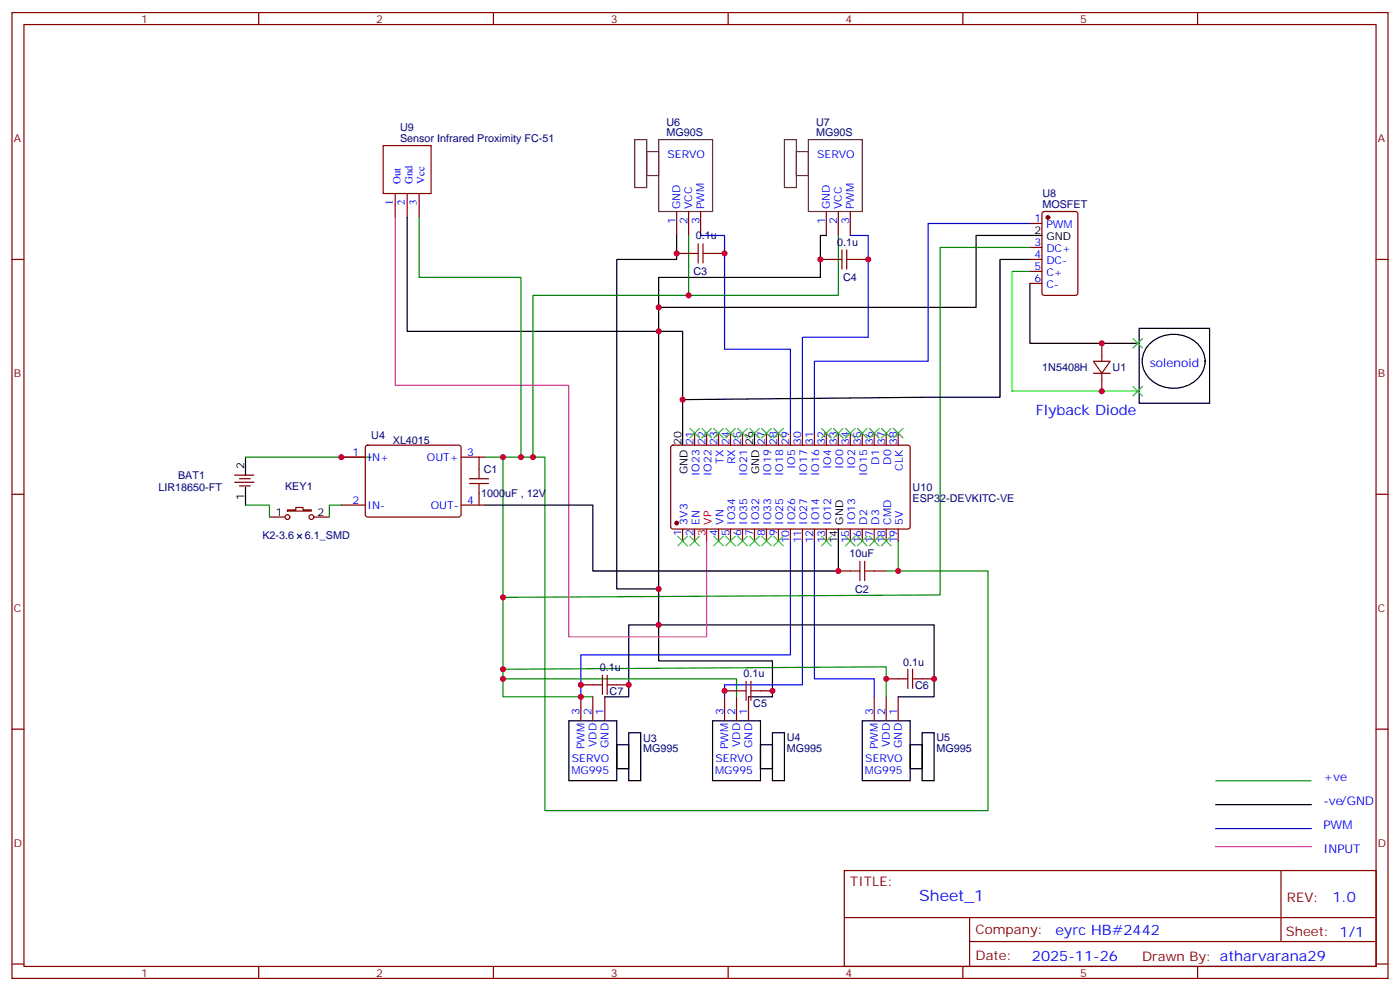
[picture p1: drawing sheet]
<svg xmlns="http://www.w3.org/2000/svg" width="412mm" height="292mm" viewBox="0 0 412 292" stroke-linecap="round" stroke-linejoin="round" font-family="sans-serif">
<g fill="none" stroke="#870000" stroke-width=".35">
<path d="M3.5 3.7h405.4v284.3h-405.4zM7.1 7.2h398.2v277.3h-398.2zM76.2 3.7v3.5M145.3 3.7v3.5M214.5 3.7v3.5M283.6 3.7v3.5M352.8 3.7v3.5M116.4 57v7M119.9 57v7M123.5 57v7M3.5 76.4h3.6M199.3 62.3v7"/>
<path d="M199.3 74.6h3.5M202.8 62.3v7M206.4 62.3v7M209.9 74.6h3.5M241.7 76.4h3.5M243.4 62.3v7M246.9 62.3v7M250.5 62.3v7M252.2 76.4h3.6M303.4 76.4h3.5M303.4 65.8h3.5M303.4 72.8h3.5"/>
<path d="M303.4 79.9h3.5M307.2 62.5l.4-.2h9.2l.6 .4 .1 23.6-.5 .6-9.4 .1-.6-.5-.1-23.5zM405.3 76.4h3.6M303.4 83.4h3.5M322.1 106.4h4.9l-2.4 3.5zM322.1 109.9h4.9M324.6 101.1v5.3M324.6 109.9v5.3M69.1 139.9h5.7M100.5 134.6h7.1M107.8 131.3l.5-.2h26.8l.5 .2 .2 .5v20l-.7 .4h-27.1l-.4-.7v-19.7zM135.8 134.6h7.1"/>
<path d="M141.1 134.6v3.5M197.8 131.3l.5-.2h69.4l.4 .7-.1 23.5-.6 .5-69.4-.1-.4-.7v-23.2zM204.6 127.5v3.6M208.1 127.5v3.6M211.7 127.5v3.6M215.2 127.5v3.6M218.7 127.5v3.6M225.8 127.5v3.6M229.3 127.5v3.6M232.8 127.5v3.6M236.4 127.5v3.6M239.9 127.5v3.6"/>
<path d="M243.4 127.5v3.6M246.9 127.5v3.6M250.5 127.5v3.6M254 127.5v3.6M257.5 127.5v3.6M261.1 127.5v3.6M264.6 127.5v3.6M3.5 145.5h3.6M69.1 142h5.7M70.6 143.1h3.1M70.6 140.9h3.1M79.4 152.2h4.6"/>
<path d="M84.7 150.1h2.4v-.7h2.2v.7h2.4v.4h-7zM92.4 152.2h4.6M100.5 148.7h7.1M135.8 148.7h7.1M141.1 145.2v3.5M201.1 155.8v3.5M204.6 155.8v3.5M211.7 155.8v3.5M215.2 155.8v3.5M218.7 155.8v3.5M222.2 155.8v3.5M225.8 155.8v3.5"/>
<path d="M229.3 155.8v3.5M232.8 155.8v3.5M236.4 155.8v3.5M239.9 155.8v3.5M243.4 155.8v3.5M250.5 155.8v3.5M254 155.8v3.5M257.5 155.8v3.5M261.1 155.8v3.5M264.6 155.8v3.5M405.3 145.5h3.6M246.9 168.1h3.6"/>
<path d="M257.5 168.1h3.6M261.1 199.8h3.5M271.6 199.8h3.6M3.5 214.7h3.6M171.1 205.1v7.1M171.1 201.6h3.5M174.6 205.1v7.1M178.2 205.1v7.1M181.7 201.6h3.5M213.4 205.1v7.1M213.4 203.4h3.6M217 205.1v7.1"/>
<path d="M220.5 205.1v7.1M224 203.4h3.5M257.5 205.1v7.1M261.1 205.1v7.1M264.6 205.1v7.1M405.3 214.7h3.6M248.7 256.3h156.6v28.2h-156.6zM377.3 256.3v20.9M248.7 270.1h156.5M285.6 277.2h119.6M285.6 270.1v14.2M3.5 283.8h3.6"/>
<path d="M76.2 284.5v3.5M145.3 284.5v3.5M214.5 284.5v3.5M283.6 284.5v3.5M352.8 284.5v3.5M405.3 283.8h3.6"/>
<circle cx="84.7" cy="152.2" r=".71"/>
<circle cx="91.7" cy="152.2" r=".71"/>
</g>
<g fill="none" stroke="#000" stroke-width=".35">
<path d="M119.9 64v33.5h81.2v33.6M199.3 69.3v7.1h-17.6v97h12.3M243.4 69.3h-1.7v12.4h-47.7v8.8M303.4 76.4h-8.8v40.5h-21.2l-72.3 .8M306.9 69.3h-19.4v21.2h-93.5v104.1h33.5v10.5h-7M303.4 83.4v17.7h31.7M335.6 96.7h20.7v22h-20.7zM338.4 101.5a10 10 0 0 1 15.9 1.8 7.6 7.6 0 0 1-5 10.4 9.7 9.7 0 0 1-12.5-5.2 7 7 0 0 1 1.6-7zM72.3 134.6v5.3M222.2 127.5v3.6M72.3 143.4v5.3M142.9 148.7h31.7v19.4h72.3v-12.3"/>
<path d="M167.6 212.2h14.1v17.6h-14.1zM178.2 205.1h7v-21.1h90v21.1h-10.6M181.7 219.3h3.5v7h-3.5zM185.2 215.7h3.5v14.1h-3.5zM209.9 212.2h14.1v17.6h-14.1zM224 219.3h3.5v7h-3.5zM227.5 215.7h3.6v14.1h-3.6zM254 212.2h14.1v17.6h-14.1zM268.1 219.3h3.5v7h-3.5zM271.6 215.7h3.6v14.1h-3.6zM358.1 236.9h28.2"/>
</g>
<path d="M187 41.1h3.5v14.1h-3.5zM190.5 44.6h3.5v7.1h-3.5zM194 41.1h15.9v21.2h-15.9zM231.1 41.1h3.5v14.1h-3.5zM234.6 44.6h3.5v7.1h-3.5zM238.1 41.1h15.9v21.2h-15.9z" fill="none" stroke="#633" stroke-width=".35"/>
<g fill="#870000" stroke="#870000" stroke-width=".35">
<circle cx="308.7" cy="64" r=".53"/>
<circle cx="199.3" cy="154" r=".53"/>
</g>
<g fill="none" stroke="#a10000" stroke-width=".35">
<path d="M112.9 42.9h14.1v14.1h-14.1zM202.8 74.6h2.9M205.7 71.8v5.6M207.1 74.6h2.8M207.1 71.8v5.6M245.2 76.4h2.8M248 73.6v5.6M249.4 76.4h2.8M249.4 73.6v5.6M141.1 138.1v2.8M138.3 142.3h5.6M138.3 140.9h5.6"/>
<path d="M141.1 142.3v2.9M250.5 168.1h2.8M253.3 165.3v5.6M254.7 168.1h2.8M254.7 165.3v5.6M177.4 198.8v5.6M178.9 198.8v5.6M264.6 199.8h2.8M267.4 197v5.7M268.8 199.8h2.8M268.8 197v5.7M174.6 201.6h2.8"/>
<path d="M178.9 201.6h2.8M217 203.4h2.8M219.8 200.6v5.6M221.2 203.4h2.8M221.2 200.6v5.6"/>
</g>
<path d="M206.4 69.3h7v33.5h19.4v24.7M250.5 69.3h5.3v30h-19.4v28.2M303.4 65.8h-30v40.6h-33.5v21.1M232.8 159.3v33.5h-61.7v12.3M236.4 159.3v42.3h-23v3.5M239.9 159.3v40.5h17.6v5.3M358.1 243.9h28.2" fill="none" stroke="#00f" stroke-width=".35"/>
<path d="M123.5 64v17.7h30v52.9M202.8 69.3v17.7M246.9 69.3v17.7h-89.9v47.6M303.4 72.8h-26.5v102.4l-128.7 .7M72.3 134.6h37.1M142.9 134.6h17.6v104.1h130.5v-70.6h-26.4v-8.8M148.2 134.6v70.5h26.4M72.3 148.7h7.1v3.5M100.5 148.7h-3.5v3.5M261.1 168.1h3.5M148.2 197l112.9-.7v8.8M148.2 199.8h68.8v5.3" fill="none" stroke="#008700" stroke-width=".35"/>
<path d="M303.4 79.9h-5.3v35.3h37M358.1 229.8h28.2" fill="none" stroke="#0f0" stroke-width=".35"/>
<path d="M116.4 64v49.4h51.2v74.1h40.5v-28.2M358.1 249.2h28.2" fill="none" stroke="#f0f" stroke-width=".35"/>
<g fill="none" stroke="#3c3" stroke-width=".35">
<path d="M333.7 99.7l2.8 2.8M336.5 99.7l-2.8 2.8M333.7 113.8l2.8 2.8M336.5 113.8l-2.8 2.8M203.2 126.1l2.8 2.8M206 126.1l-2.8 2.8M206.7 126.1l2.8 2.8M209.5 126.1l-2.8 2.8M210.3 126.1l2.8 2.8M213.1 126.1l-2.8 2.8M213.8 126.1l2.8 2.8M216.6 126.1l-2.8 2.8"/>
<path d="M217.3 126.1l2.8 2.8M220.1 126.1l-2.8 2.8M220.8 126.1l2.9 2.8M223.7 126.1l-2.9 2.8M224.4 126.1l2.8 2.8M227.2 126.1l-2.8 2.8M227.9 126.1l2.8 2.8M230.7 126.1l-2.8 2.8M242 126.1l2.8 2.8M244.8 126.1l-2.8 2.8M245.5 126.1l2.9 2.8M248.4 126.1l-2.9 2.8"/>
<path d="M249.1 126.1l2.8 2.8M251.9 126.1l-2.8 2.8M252.6 126.1l2.8 2.8M255.4 126.1l-2.8 2.8M256.1 126.1l2.8 2.8M258.9 126.1l-2.8 2.8M259.6 126.1l2.9 2.8M262.5 126.1l-2.9 2.8M263.2 126.1l2.8 2.8M266 126.1l-2.8 2.8M199.7 157.9l2.8 2.8M202.5 157.9l-2.8 2.8"/>
<path d="M203.2 157.9l2.8 2.8M206 157.9l-2.8 2.8M210.3 157.9l2.8 2.8M213.1 157.9l-2.8 2.8M213.8 157.9l2.8 2.8M216.6 157.9l-2.8 2.8M217.3 157.9l2.8 2.8M220.1 157.9l-2.8 2.8M220.8 157.9l2.9 2.8M223.7 157.9l-2.9 2.8M224.4 157.9l2.8 2.8M227.2 157.9l-2.8 2.8"/>
<path d="M227.9 157.9l2.8 2.8M230.7 157.9l-2.8 2.8M242 157.9l2.8 2.8M244.8 157.9l-2.8 2.8M249.1 157.9l2.8 2.8M251.9 157.9l-2.8 2.8M252.6 157.9l2.8 2.8M255.4 157.9l-2.8 2.8M256.1 157.9l2.8 2.8M258.9 157.9l-2.8 2.8M259.6 157.9l2.9 2.8M262.5 157.9l-2.9 2.8"/>
</g>
<path d="M208.1 155.8v3.5" fill="none" stroke="#f00" stroke-width=".35"/>
<g fill="#c00">
<circle cx="194" cy="184" r=".88"/>
<circle cx="194" cy="173.4" r=".88"/>
<circle cx="194" cy="90.5" r=".88"/>
<circle cx="171.1" cy="205.1" r=".88"/>
<circle cx="148.2" cy="197" r=".88"/>
<circle cx="202.8" cy="87" r=".88"/>
<circle cx="148.2" cy="175.9" r=".88"/>
<circle cx="194" cy="97.5" r=".88"/>
<circle cx="201.1" cy="117.7" r=".88"/>
<circle cx="153.5" cy="134.6" r=".88"/>
<circle cx="157" cy="134.6" r=".88"/>
<circle cx="148.2" cy="134.6" r=".88"/>
<circle cx="100.5" cy="134.6" r=".88"/>
<circle cx="246.9" cy="168.1" r=".88"/>
<circle cx="264.6" cy="168.1" r=".88"/>
<circle cx="324.6" cy="101.1" r=".88"/>
<circle cx="324.6" cy="115.2" r=".88"/>
<circle cx="199.3" cy="74.6" r=".88"/>
<circle cx="213.4" cy="74.6" r=".88"/>
<circle cx="255.8" cy="76.4" r=".88"/>
<circle cx="241.7" cy="76.4" r=".88"/>
<circle cx="213.4" cy="203.4" r=".88"/>
<circle cx="227.5" cy="203.4" r=".88"/>
<circle cx="148.2" cy="199.8" r=".88"/>
<circle cx="261.1" cy="199.8" r=".88"/>
<circle cx="275.2" cy="199.8" r=".88"/>
<circle cx="171.1" cy="201.6" r=".88"/>
<circle cx="185.2" cy="201.6" r=".88"/>
</g>
<text font-size="4.6" fill="#00f" x="270.8" y="265.3">Sheet_1</text>
<g font-size="4.2" fill="#00f">
<text x="305.2" y="122.2">Flyback Diode</text>
<text x="392.5" y="265.6">1.0</text>
<text x="310.9" y="275.1">eyrc HB#2442</text>
<text x="304" y="282.9">2025-11-26</text>
</g>
<g font-size="3.9" fill="#800">
<text x="250.5" y="260.9">TITLE:</text>
<text x="379.1" y="265.6">REV:</text>
<text x="287.4" y="275.1">Company:</text>
<text x="378.7" y="275.7">Sheet: 1/1</text>
<text x="287.4" y="282.8">Date:</text>
<text x="336.4" y="282.8">Draw</text>
<text x="346.6" y="282.8">n By: atharvarana29</text>
</g>
<g font-size="3.5" fill="#00f">
<text x="338.7" y="108.1">solenoid</text>
<text x="389.8" y="229.8">+ve</text>
<text x="389.8" y="236.9">-ve/GND</text>
<text x="389.8" y="243.9">PWM</text>
<text x="389.8" y="251">INPUT</text>
</g>
<g font-size="3.2" fill="#800">
<text x="41.6" y="6.7">1</text>
<text x="110.8" y="6.7">2</text>
<text x="179.9" y="6.7">3</text>
<text x="249.1" y="6.7">4</text>
<text x="318.2" y="6.7">5</text>
<text x="4.1" y="41.8">A</text>
<text x="405.9" y="41.8">A</text>
<text x="4.1" y="110.9">B</text>
<text x="405.9" y="110.9">B</text>
<text x="4.1" y="180.1">C</text>
<text x="405.9" y="180.1">C</text>
<text x="4.1" y="249.2">D</text>
<text x="405.9" y="249.2">D</text>
<text x="41.6" y="287.5">1</text>
<text x="110.8" y="287.5">2</text>
<text x="179.9" y="287.5">3</text>
<text x="249.1" y="287.5">4</text>
<text x="318.2" y="287.5">5</text>
</g>
<g font-size="3.2" fill="#000080">
<text x="117.8" y="41.8">Sensor Infrared Proximity FC-51</text>
<text x="117.8" y="38.6">U9</text>
<text x="196.3" y="40">MG90S</text>
<text x="196.3" y="37.1">U6</text>
<text x="240.4" y="40">MG90S</text>
<text x="240.4" y="37.1">U7</text>
<text x="307.1" y="58">U8</text>
<text x="307.1" y="61.1">MOSFET</text>
<text x="204.9" y="70.4">0.1u</text>
<text x="246.6" y="72.5">0.1u</text>
<text x="204.3" y="81">C3</text>
<text x="248.4" y="82.8">C4</text>
<text x="307" y="109.3">1N5408H</text>
<text x="327.7" y="109.3">U1</text>
<text x="109.4" y="129.3">U4</text>
<text x="115.7" y="130.7">XL4015</text>
<text x="52.5" y="141">BAT1</text>
<text x="142.5" y="139.3">C1</text>
<text x="46.7" y="144.6">LIR18650-FT</text>
<text x="84" y="144.3">KEY1</text>
<text x="141.8" y="146.3">1000uF , 12V</text>
<text x="268.8" y="147.8">ESP32-DEVKITC-VE</text>
<text x="268.8" y="144.5">U10</text>
<text x="77.3" y="158.7">K2-3.6</text>
<text x="89.8" y="158.7">6.1_SMD</text>
<text x="250.2" y="163.9">10uF</text>
<text x="251.9" y="174.5">C2</text>
<text x="176.7" y="197.4">0.1u</text>
<text x="266" y="196">0.1u</text>
<text x="219" y="199.2">0.1u</text>
<text x="269.5" y="202.8">C6</text>
<text x="179.6" y="204.5">C7</text>
<text x="221.9" y="208">C5</text>
<text x="189.4" y="221.3">MG995</text>
<text x="189.4" y="218.3">U3</text>
<text x="231.8" y="221.5">MG995</text>
<text x="231.8" y="218.3">U4</text>
<text x="275.9" y="221.5">MG995</text>
<text x="275.9" y="218.3">U5</text>
</g>
<g font-size="3.2" fill="#00f">
<text x="196.6" y="46.5">SERVO</text>
<text x="240.7" y="46.5">SERVO</text>
<text x="118" y="54.2" transform="rotate(-90 118 54.2)">Out</text>
<text x="121.5" y="54.2" transform="rotate(-90 121.5 54.2)">Gnd</text>
<text x="125.1" y="54.2" transform="rotate(-90 125.1 54.2)">Vcc</text>
<text x="115.7" y="60.3" transform="rotate(-90 115.7 60.3)">1</text>
<text x="119.2" y="60.3" transform="rotate(-90 119.2 60.3)">2</text>
<text x="122.8" y="60.3" transform="rotate(-90 122.8 60.3)">3</text>
<text x="200.4" y="61.6" transform="rotate(-90 200.4 61.6)">GND</text>
<text x="203.9" y="61.6" transform="rotate(-90 203.9 61.6)">VCC</text>
<text x="207.4" y="61.6" transform="rotate(-90 207.4 61.6)">PWM</text>
<text x="244.5" y="61.6" transform="rotate(-90 244.5 61.6)">GND</text>
<text x="248" y="61.6" transform="rotate(-90 248 61.6)">VCC</text>
<text x="251.5" y="61.6" transform="rotate(-90 251.5 61.6)">PWM</text>
<text x="304.7" y="65.4">1</text>
<text x="199" y="66" transform="rotate(-90 199 66)">1</text>
<text x="202.5" y="66" transform="rotate(-90 202.5 66)">2</text>
<text x="206" y="66" transform="rotate(-90 206 66)">3</text>
<text x="243.1" y="66" transform="rotate(-90 243.1 66)">1</text>
<text x="246.6" y="66" transform="rotate(-90 246.6 66)">2</text>
<text x="250.1" y="66" transform="rotate(-90 250.1 66)">3</text>
<text x="308.2" y="67.2">PWM</text>
<text x="304.7" y="72.5">3</text>
<text x="304.7" y="76">4</text>
<text x="308.2" y="74.3">DC+</text>
<text x="308.2" y="77.8">DC-</text>
<text x="304.7" y="79.6">5</text>
<text x="304.7" y="83.1">6</text>
<text x="308.2" y="81.3">C+</text>
<text x="308.2" y="84.8">C-</text>
<text x="204.3" y="130.9" transform="rotate(-90 204.3 130.9)">21</text>
<text x="207.8" y="130.9" transform="rotate(-90 207.8 130.9)">22</text>
<text x="211.3" y="130.9" transform="rotate(-90 211.3 130.9)">23</text>
<text x="214.8" y="130.9" transform="rotate(-90 214.8 130.9)">24</text>
<text x="218.4" y="130.9" transform="rotate(-90 218.4 130.9)">25</text>
<text x="225.4" y="130.9" transform="rotate(-90 225.4 130.9)">27</text>
<text x="229" y="130.9" transform="rotate(-90 229 130.9)">28</text>
<text x="232.5" y="130.9" transform="rotate(-90 232.5 130.9)">29</text>
<text x="236" y="130.9" transform="rotate(-90 236 130.9)">30</text>
<text x="239.5" y="130.9" transform="rotate(-90 239.5 130.9)">31</text>
<text x="243.1" y="130.9" transform="rotate(-90 243.1 130.9)">32</text>
<text x="246.6" y="130.9" transform="rotate(-90 246.6 130.9)">33</text>
<text x="250.1" y="130.9" transform="rotate(-90 250.1 130.9)">34</text>
<text x="253.6" y="130.9" transform="rotate(-90 253.6 130.9)">35</text>
<text x="257.2" y="130.9" transform="rotate(-90 257.2 130.9)">36</text>
<text x="260.7" y="130.9" transform="rotate(-90 260.7 130.9)">37</text>
<text x="264.2" y="130.9" transform="rotate(-90 264.2 130.9)">38</text>
<text x="103.8" y="134.2">1</text>
<text x="108.3" y="135.6">IN+</text>
<text x="125.7" y="135.6">OUT+</text>
<text x="137.6" y="134.2">3</text>
<text x="213.1" y="136.5" transform="rotate(-90 213.1 136.5)">TX</text>
<text x="216.6" y="136.7" transform="rotate(-90 216.6 136.7)">RX</text>
<text x="258.9" y="136.8" transform="rotate(-90 258.9 136.8)">D1</text>
<text x="262.5" y="136.8" transform="rotate(-90 262.5 136.8)">D0</text>
<text x="206" y="140.2" transform="rotate(-90 206 140.2)">IO23</text>
<text x="209.5" y="140.2" transform="rotate(-90 209.5 140.2)">IO22</text>
<text x="220.1" y="140.2" transform="rotate(-90 220.1 140.2)">IO21</text>
<text x="227.2" y="140.2" transform="rotate(-90 227.2 140.2)">IO19</text>
<text x="230.7" y="140.2" transform="rotate(-90 230.7 140.2)">IO18</text>
<text x="234.2" y="138.2" transform="rotate(-90 234.2 138.2)">IO5</text>
<text x="237.8" y="140.2" transform="rotate(-90 237.8 140.2)">IO17</text>
<text x="241.3" y="140.2" transform="rotate(-90 241.3 140.2)">IO16</text>
<text x="244.8" y="138.2" transform="rotate(-90 244.8 138.2)">IO4</text>
<text x="248.4" y="138.2" transform="rotate(-90 248.4 138.2)">IO0</text>
<text x="251.9" y="138.2" transform="rotate(-90 251.9 138.2)">IO2</text>
<text x="255.4" y="140.2" transform="rotate(-90 255.4 140.2)">IO15</text>
<text x="266" y="138.5" transform="rotate(-90 266 138.5)">CLK</text>
<text x="103.8" y="148.3">2</text>
<text x="108.3" y="149.8">IN-</text>
<text x="126.9" y="149.8">OUT-</text>
<text x="137.6" y="148.3">4</text>
<text x="202.5" y="154.4" transform="rotate(-90 202.5 154.4)">3V3</text>
<text x="206" y="154.4" transform="rotate(-90 206 154.4)">EN</text>
<text x="213.1" y="154.4" transform="rotate(-90 213.1 154.4)">VN</text>
<text x="216.6" y="154.4" transform="rotate(-90 216.6 154.4)">IO34</text>
<text x="220.1" y="154.4" transform="rotate(-90 220.1 154.4)">IO35</text>
<text x="223.7" y="154.4" transform="rotate(-90 223.7 154.4)">IO32</text>
<text x="227.2" y="154.4" transform="rotate(-90 227.2 154.4)">IO33</text>
<text x="230.7" y="154.4" transform="rotate(-90 230.7 154.4)">IO25</text>
<text x="234.2" y="154.4" transform="rotate(-90 234.2 154.4)">IO26</text>
<text x="237.8" y="154.4" transform="rotate(-90 237.8 154.4)">IO27</text>
<text x="241.3" y="154.4" transform="rotate(-90 241.3 154.4)">IO14</text>
<text x="244.8" y="154.4" transform="rotate(-90 244.8 154.4)">IO12</text>
<text x="251.9" y="154.4" transform="rotate(-90 251.9 154.4)">IO13</text>
<text x="255.4" y="154.4" transform="rotate(-90 255.4 154.4)">D2</text>
<text x="258.9" y="154.4" transform="rotate(-90 258.9 154.4)">D3</text>
<text x="262.5" y="154.4" transform="rotate(-90 262.5 154.4)">CMD</text>
<text x="266" y="154.4" transform="rotate(-90 266 154.4)">5V</text>
<text x="200.7" y="157.9" transform="rotate(-90 200.7 157.9)">1</text>
<text x="204.3" y="157.9" transform="rotate(-90 204.3 157.9)">2</text>
<text x="211.3" y="157.9" transform="rotate(-90 211.3 157.9)">4</text>
<text x="214.8" y="157.9" transform="rotate(-90 214.8 157.9)">5</text>
<text x="218.4" y="157.9" transform="rotate(-90 218.4 157.9)">6</text>
<text x="221.9" y="157.9" transform="rotate(-90 221.9 157.9)">7</text>
<text x="225.4" y="157.9" transform="rotate(-90 225.4 157.9)">8</text>
<text x="229" y="157.9" transform="rotate(-90 229 157.9)">9</text>
<text x="232.5" y="160" transform="rotate(-90 232.5 160)">10</text>
<text x="236" y="160" transform="rotate(-90 236 160)">11</text>
<text x="239.5" y="160" transform="rotate(-90 239.5 160)">12</text>
<text x="243.1" y="160" transform="rotate(-90 243.1 160)">13</text>
<text x="250.1" y="160" transform="rotate(-90 250.1 160)">15</text>
<text x="253.6" y="160" transform="rotate(-90 253.6 160)">16</text>
<text x="257.2" y="160" transform="rotate(-90 257.2 160)">17</text>
<text x="260.7" y="160" transform="rotate(-90 260.7 160)">18</text>
<text x="264.2" y="160" transform="rotate(-90 264.2 160)">19</text>
<text x="170.7" y="210.4" transform="rotate(-90 170.7 210.4)">3</text>
<text x="174.3" y="210.4" transform="rotate(-90 174.3 210.4)">2</text>
<text x="177.8" y="210.4" transform="rotate(-90 177.8 210.4)">1</text>
<text x="213.1" y="210.4" transform="rotate(-90 213.1 210.4)">3</text>
<text x="216.6" y="210.4" transform="rotate(-90 216.6 210.4)">2</text>
<text x="220.1" y="210.4" transform="rotate(-90 220.1 210.4)">1</text>
<text x="257.2" y="210.4" transform="rotate(-90 257.2 210.4)">3</text>
<text x="260.7" y="210.4" transform="rotate(-90 260.7 210.4)">2</text>
<text x="264.2" y="210.4" transform="rotate(-90 264.2 210.4)">1</text>
<text x="172.2" y="220.6" transform="rotate(-90 172.2 220.6)">PWM</text>
<text x="175.7" y="220" transform="rotate(-90 175.7 220)">VDD</text>
<text x="179.2" y="220.2" transform="rotate(-90 179.2 220.2)">GND</text>
<text x="214.5" y="220.6" transform="rotate(-90 214.5 220.6)">PWM</text>
<text x="218" y="220" transform="rotate(-90 218 220)">VDD</text>
<text x="221.5" y="220.2" transform="rotate(-90 221.5 220.2)">GND</text>
<text x="258.6" y="220.6" transform="rotate(-90 258.6 220.6)">PWM</text>
<text x="262.1" y="220" transform="rotate(-90 262.1 220)">VDD</text>
<text x="265.6" y="220.2" transform="rotate(-90 265.6 220.2)">GND</text>
<text x="168.3" y="227.9">MG995</text>
<text x="168.5" y="224.3">SERVO</text>
<text x="210.6" y="227.9">MG995</text>
<text x="210.8" y="224.3">SERVO</text>
<text x="254.7" y="227.9">MG995</text>
<text x="254.9" y="224.3">SERVO</text>
</g>
<g font-size="3.2">
<text x="304.7" y="69">2</text>
<text x="308.2" y="70.7">GND</text>
<text x="200.7" y="130.9" transform="rotate(-90 200.7 130.9)">20</text>
<text x="221.9" y="130.9" transform="rotate(-90 221.9 130.9)">26</text>
<text x="72" y="138.1" transform="rotate(-90 72 138.1)">2</text>
<text x="202.5" y="139.6" transform="rotate(-90 202.5 139.6)">GND</text>
<text x="223.7" y="139.6" transform="rotate(-90 223.7 139.6)">GND</text>
<text x="72" y="147.2" transform="rotate(-90 72 147.2)">1</text>
<text x="81.2" y="151.9">1</text>
<text x="93.5" y="151.9">2</text>
<text x="248.4" y="154.4" transform="rotate(-90 248.4 154.4)">GND</text>
<text x="246.6" y="160" transform="rotate(-90 246.6 160)">14</text>
</g>
<g font-size="3.2" fill="#f00">
<text x="209.5" y="154.4" transform="rotate(-90 209.5 154.4)">VP</text>
<text x="207.8" y="157.9" transform="rotate(-90 207.8 157.9)">3</text>
</g>
</svg>
